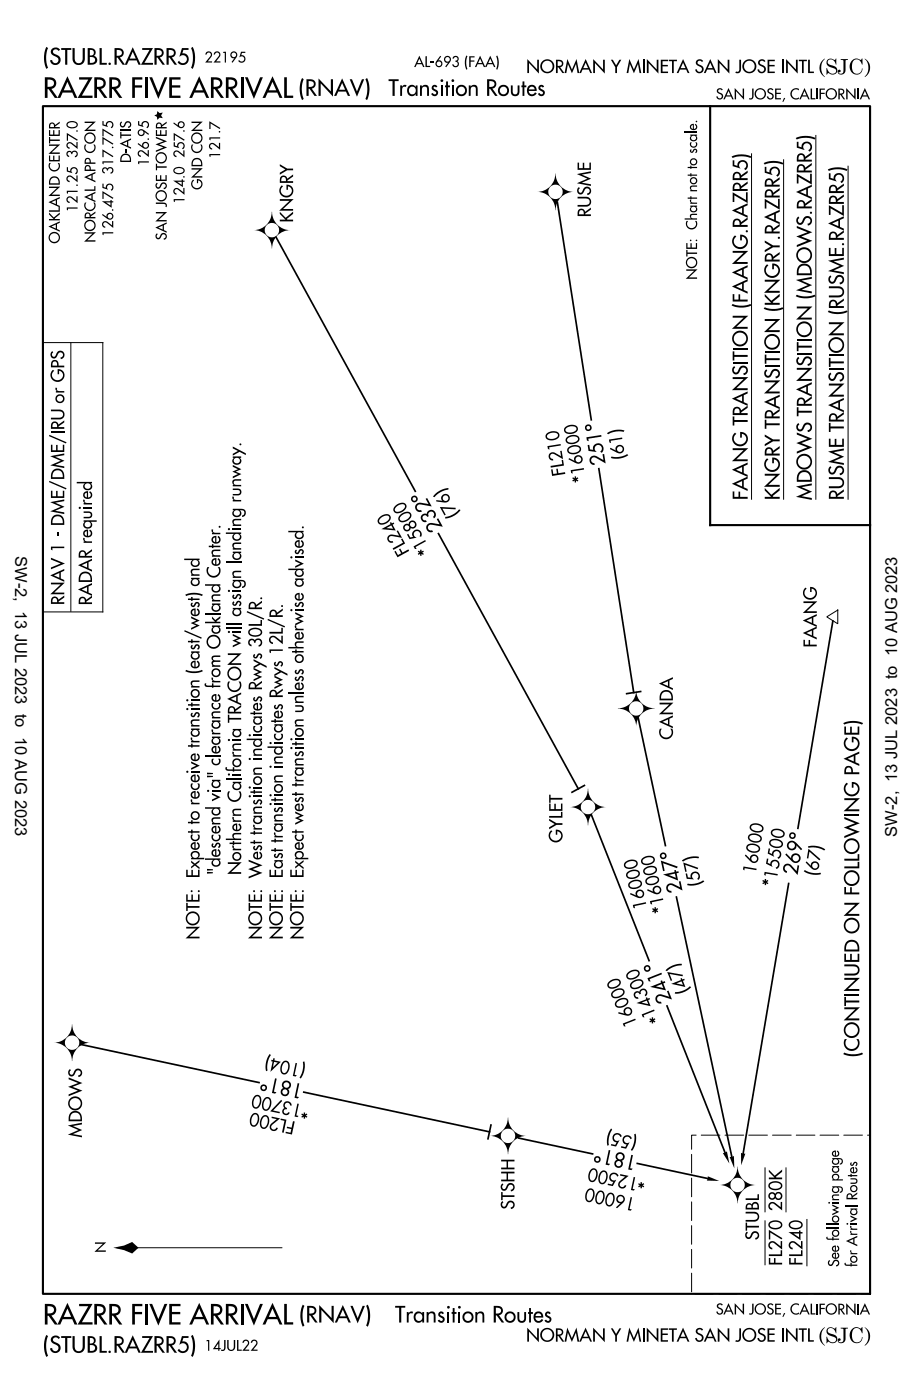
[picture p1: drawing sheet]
<svg xmlns="http://www.w3.org/2000/svg" width="137mm" height="210mm" viewBox="0 0 137 210" stroke-linecap="round" stroke-linejoin="round" font-family="sans-serif">
<g fill="#000">
<path d="M105.9 176.1l1.8 .7-1.9-.1 .1-.3zM108.2 172.6l.6-.3 .4 1.9zM109.2 173.2h.3l.3-.2 .1 1.9zM110.9 172.6l.3 .1h.4l-.7 1.7z"/>
<path d="M6.9 7l.3 .2a3.9 3.9 0 0 0 0 2.9l-.3 .2a3.9 3.9 0 0 1 0-3.3z" fill-rule="evenodd"/>
<path d="M10.1 11.4l-1.5 3.3h.4l.4-.8h1.4l.4 .8h.4zM10.1 12.3l.5 1.2h-1.1z" fill-rule="evenodd"/>
<path d="M12.7 18.2h1.7l-1.3 1.2h1.2v.2h-1.7l1.2-1.2h-1.1z" fill-rule="evenodd"/>
<path d="M19.9 7.1l-1.2 2.6h.3l.3-.7h1.1l.3 .7h.4zM19.9 7.8l.4 1h-.9z" fill-rule="evenodd"/>
<path d="M23.6 16.6l.3 .3 .5-.1-.3 .5 .3 .4-.5-.1-.3 .3-.1-.4-.4-.2 .4-.2z" fill-rule="evenodd"/>
<path d="M28.6 7.2l.2-.2a3.9 3.9 0 0 1 0 3.3l-.2-.2a3.9 3.9 0 0 0 0-2.9z" fill-rule="evenodd"/>
<path d="M28.7 18.2h1.6l-1.2 1.2h1.2v.2h-1.7l1.2-1.2h-1.1z" fill-rule="evenodd"/>
<path d="M29.8 11.4l-1.5 3.3h.4l.4-.8h1.4l.4 .8h.4zM29.8 12.3l.6 1.2h-1.1z" fill-rule="evenodd"/>
<path d="M40.8 11.4l-1.5 3.3h.4l.4-.8h1.4l.4 .8h.4zM40.8 12.3l.5 1.2h-1.1z" fill-rule="evenodd"/>
<path d="M54.7 11.9l.2-.2a3.9 3.9 0 0 1 0 3.3l-.2-.2a3.9 3.9 0 0 0 0-2.9z" fill-rule="evenodd"/>
<path d="M62.8 8.3l-.8 1.7h.2l.2-.4h.7l.2 .4h.2zM62.8 8.8l.3 .6h-.6z" fill-rule="evenodd"/>
<path d="M69.8 8.3l.2 .1a2.58 2.58 0 0 0 0 1.9l-.2 .1a2.57 2.57 0 0 1 0-2.1z" fill-rule="evenodd"/>
<path d="M71.9 8.3l-.8 1.7h.2l.2-.4h.7l.2 .4h.2zM71.9 8.8l.2 .6h-.5z" fill-rule="evenodd"/>
<path d="M73.4 8.3l-.8 1.7h.2l.2-.4h.8l.1 .4h.3zM73.4 8.8l.3 .6h-.6z" fill-rule="evenodd"/>
<path d="M74.3 8.4l.1-.1a2.57 2.57 0 0 1 0 2.1l-.1-.1a2.58 2.58 0 0 0 0-1.9z" fill-rule="evenodd"/>
<path d="M78.9 8.8l1.5 1.6v-1.5h.3v2.1l-1.5-1.6v1.5h-.3z" fill-rule="evenodd"/>
<path d="M84.9 8.8l.7 1.6 .7-1.6 .4 2.1h-.3l-.2-1.3-.6 1.4-.6-1.4-.2 1.3h-.3z" fill-rule="evenodd"/>
<path d="M87.7 8.8l-1 2.1h.3l.2-.5h.9l.2 .5h.3zM87.7 9.4l.3 .8h-.7z" fill-rule="evenodd"/>
<path d="M88.8 8.8l1.5 1.6v-1.5h.2v2.1l-1.5-1.6v1.5h-.2z" fill-rule="evenodd"/>
<path d="M94.2 8.8l.7 1.6 .7-1.6 .4 2.1h-.3l-.2-1.3-.6 1.4-.6-1.4-.3 1.3h-.2z" fill-rule="evenodd"/>
<path d="M96.8 8.8l1.5 1.6v-1.5h.3v2.1l-1.5-1.6v1.5h-.3z" fill-rule="evenodd"/>
<path d="M102.5 19.7h1.8v.2h-1.8z" fill-rule="evenodd"/>
<path d="M102.2 8.8l-.9 2.1h.2l.3-.5h.9l.2 .5h.3zM102.2 9.4l.4 .8h-.7z" fill-rule="evenodd"/>
<path d="M106.3 8.8l-1 2.1h.3l.2-.5h1l.2 .5h.3zM106.3 9.4l.4 .8h-.8z" fill-rule="evenodd"/>
<path d="M107.4 8.8l1.5 1.6v-1.5h.3v2.1l-1.5-1.6v1.5h-.3z" fill-rule="evenodd"/>
<path d="M109 13.2l-.7 1.7h.2l.2-.4h.7l.2 .4h.2zM109 13.6l.3 .7h-.5z" fill-rule="evenodd"/>
<path d="M110 13.2l1.2 1.2v-1.1h.2v1.6l-1.2-1.2v1.2h-.2z" fill-rule="evenodd"/>
<path d="M117.7 8.8l1.4 1.6v-1.5h.3v2.1l-1.5-1.6v1.5h-.2z" fill-rule="evenodd"/>
<path d="M120.4 13.2l-.8 1.7h.3l.1-.4h.8l.2 .4h.2zM120.4 13.6l.3 .7h-.6z" fill-rule="evenodd"/>
<path d="M126.7 13.2l1.2 1.2v-1.1h.2v1.6l-1.2-1.2v1.2h-.2z" fill-rule="evenodd"/>
<path d="M129.4 13.2l-.7 1.7h.2l.2-.4h.7l.2 .4h.2zM129.4 13.6l.3 .7h-.5z" fill-rule="evenodd"/>
<path d="M7.2 33.9l1.7 .8v-.2l-.4-.2v-.8l.4-.2v-.2zM7.7 33.9l.7-.3v.6z" fill-rule="evenodd"/>
<path d="M7.2 30.3l1.7 .7v-.2l-.4-.2v-.7l.4-.2v-.2zM7.7 30.3l.7-.3v.6z" fill-rule="evenodd"/>
<path d="M7.3 27.9h1.7l-1.3 1.2h1.2v.2h-1.6l1.2-1.2h-1.2z" fill-rule="evenodd"/>
<path d="M7.3 21.6h1.7l-1.3 1.2h1.2v.2h-1.6l1.2-1.2h-1.2z" fill-rule="evenodd"/>
<path d="M12.6 29.5l1.7 .8v-.3l-.4-.1v-.8l.4-.2v-.2zM13 29.5l.7-.3v.6z" fill-rule="evenodd"/>
<path d="M12.6 26.5l1.7 .8v-.2l-.4-.2v-.8l.4-.1v-.3zM13 26.5l.7-.3v.6z" fill-rule="evenodd"/>
<path d="M12.7 34.8h1.7l-1.3 1.2h1.2v.2h-1.7l1.2-1.2h-1.1z" fill-rule="evenodd"/>
<path d="M15.2 30.1l1.5 1v-.8h.3v-.2h-.3v-.2h-.2v.2zM15.9 30.3h.6v.5z" fill-rule="evenodd"/>
<path d="M17.9 21.5l1.7 .8v-.2l-.4-.2v-.8l.4-.2v-.2zM18.4 21.5l.6-.3v.6z" fill-rule="evenodd"/>
<path d="M23.2 34.1l1.7 .7v-.2l-.4-.2v-.7l.4-.2v-.2zM23.7 34.1l.6-.3v.6z" fill-rule="evenodd"/>
<path d="M23.3 31.7h1.7l-1.3 1.2h1.2v.2h-1.6l1.2-1.2h-1.2z" fill-rule="evenodd"/>
<path d="M25.9 27l1.5 1v-.8h.2v-.2h-.2v-.2h-.2v.2zM26.5 27.2h.7v.5z" fill-rule="evenodd"/>
<path d="M28.7 25.2h1.6l-1.2 1.2h1.2v.2h-1.7l1.2-1.2h-1.1z" fill-rule="evenodd"/>
<path d="M38 34.4a2.89 2.89 0 0 0 1.9-.8 1.11 1.11 0 0 0 0 1.6 1.11 1.11 0 0 0 1.6 0l.1 .1a2.93 2.93 0 0 0-.9 1.9 2.73 2.73 0 0 0-2.7-2.8z" fill-rule="evenodd"/>
<path d="M40.7 31.7a2.71 2.71 0 0 0 2.7 2.7 3.4 3.4 0 0 0-1.9 .8 1.12 1.12 0 0 0-.1-1.5 1.12 1.12 0 0 0-1.5-.1 2.71 2.71 0 0 0 .8-1.9z" fill-rule="evenodd"/>
<path d="M41.9 29.8h2.1l-1.6 1.5h1.5v.2h-2.1l1.5-1.4h-1.4z" fill-rule="evenodd"/>
<path d="M80.4 28.7a2.87 2.87 0 0 0 2-.8 1.11 1.11 0 0 0 0 1.6 1.11 1.11 0 0 0 1.5 0h.1a2.94 2.94 0 0 0-.9 2 2.74 2.74 0 0 0-2.7-2.8z" fill-rule="evenodd"/>
<path d="M83.1 26h.1a2.7 2.7 0 0 0 2.7 2.7 3.5 3.5 0 0 0-2 .8 1.08 1.08 0 0 0 0-1.5 1.08 1.08 0 0 0-1.5-.1h-.1a2.74 2.74 0 0 0 .8-1.9z" fill-rule="evenodd"/>
<path d="M86.3 26.1l2.1-.5v.3l-1.3 .2 1.4 .6-1.4 .6 1.3 .3v.2l-2.1-.4 1.6-.7z" fill-rule="evenodd"/>
<path d="M102.5 32.7h.9l-.1-.4 .1-.2 .9-.1v.2h-.6a.27 .27 0 0 0-.3 .3 .27 .27 0 0 0 .4 .2h.5v.2h-1.8z" fill-rule="evenodd"/>
<path d="M102.8 33.1h.2a.66 .66 0 0 0 .1 .9 .66 .66 0 0 0 .9 0 .66 .66 0 0 0 0-.9h.3a.86 .86 0 0 1-.8 1.3 .86 .86 0 0 1-.7-1.3z" fill-rule="evenodd"/>
<path d="M109.5 23.4a3.5 3.5 0 0 1 3 0l-.2 .3a3.5 3.5 0 0 0-2.6 0z" fill-rule="evenodd"/>
<path d="M109.5 31.5l2.4 1.1v-.3l-.6-.3v-1l.6-.3v-.3zM110.2 31.5l.9-.4v.8z" fill-rule="evenodd"/>
<path d="M109.7 37.6h2.3l-1.8 1.6h1.7v.3h-2.3l1.7-1.7h-1.6z" fill-rule="evenodd"/>
<path d="M114.3 24.4a3.5 3.5 0 0 1 3 0l-.2 .2a3.5 3.5 0 0 0-2.6 0z" fill-rule="evenodd"/>
<path d="M114.3 32.5l2.4 1.1v-.3l-.6-.3v-1l.6-.3v-.3zM115 32.5l.9-.4v.8z" fill-rule="evenodd"/>
<path d="M119.1 20.7a3.5 3.5 0 0 1 3 0l-.2 .2a3.5 3.5 0 0 0-2.6 0z" fill-rule="evenodd"/>
<path d="M119.1 28.7l2.4 1.1v-.3l-.6-.2v-1.1l.6-.2v-.3zM119.8 28.7l.9-.4v.8z" fill-rule="evenodd"/>
<path d="M123.9 25.4a3.5 3.5 0 0 1 3 0l-.2 .2a3.5 3.5 0 0 0-2.6 0z" fill-rule="evenodd"/>
<path d="M123.9 33.4l2.4 1.1v-.3l-.6-.2v-1.1l.6-.2v-.3zM124.6 33.4l.9-.4v.8z" fill-rule="evenodd"/>
<path d="M123.9 39l2.4-.4v.3l-1.5 .2 1.5 .7-1.5 .7 1.5 .2v.3l-2.4-.4 1.8-.8z" fill-rule="evenodd"/>
<path d="M102.7 40.3h1.7l-1.3 1.2h1.2v.2h-1.7l1.3-1.2h-1.2z" fill-rule="evenodd"/>
<path d="M109.7 45.5a3.6 3.6 0 0 0 2.6 0l.2 .2a3.5 3.5 0 0 1-3 0z" fill-rule="evenodd"/>
<path d="M109.5 59.7l2.4 1.1v-.4l-.6-.2v-1l.6-.3v-.3zM110.2 59.7l.9-.4v.8z" fill-rule="evenodd"/>
<path d="M109.5 42.9l2.4 1.1v-.3l-.6-.3v-1l.6-.3v-.3zM110.2 42.9l.9-.4v.8z" fill-rule="evenodd"/>
<path d="M109.5 40.8l2.4 1.1v-.3l-.6-.3v-1l.6-.3v-.3zM110.2 40.8l.9-.4v.8z" fill-rule="evenodd"/>
<path d="M109.7 56.4h2.3l-1.8 1.7h1.7v.3h-2.3l1.7-1.7h-1.6z" fill-rule="evenodd"/>
<path d="M109.7 47.3h2.3l-1.8 1.6h1.7v.3h-2.3l1.7-1.6h-1.6z" fill-rule="evenodd"/>
<path d="M114.5 46a3.6 3.6 0 0 0 2.6 0l.2 .2a3.5 3.5 0 0 1-3 0z" fill-rule="evenodd"/>
<path d="M114.3 60.2l2.4 1v-.3l-.6-.2v-1.1l.6-.2v-.3zM115 60.2l.9-.4v.8z" fill-rule="evenodd"/>
<path d="M114.5 56.9h2.3l-1.8 1.7h1.7v.3h-2.3l1.7-1.7h-1.6z" fill-rule="evenodd"/>
<path d="M114.5 47.8h2.3l-1.8 1.6h1.7v.3h-2.3l1.7-1.7h-1.6z" fill-rule="evenodd"/>
<path d="M114.5 41.9h2.3l-1.8 1.6h1.7v.3h-2.3l1.7-1.6h-1.6z" fill-rule="evenodd"/>
<path d="M119.3 44.1a3.5 3.5 0 0 0 2.6 0l.2 .2a3.6 3.6 0 0 1-3 0z" fill-rule="evenodd"/>
<path d="M119.1 58.3l2.4 1.1v-.3l-.6-.3v-1l.6-.3v-.3zM119.8 58.3l.9-.4v.8z" fill-rule="evenodd"/>
<path d="M119.1 41.9l2.4-.5v.3l-1.5 .3 1.5 .7-1.5 .7 1.5 .2v.3l-2.4-.4 1.8-.8z" fill-rule="evenodd"/>
<path d="M124.1 46.5a3.5 3.5 0 0 0 2.6 0l.2 .2a3.5 3.5 0 0 1-3 0z" fill-rule="evenodd"/>
<path d="M124.1 57.4h2.3l-1.8 1.7h1.7v.3h-2.3l1.7-1.7h-1.6z" fill-rule="evenodd"/>
<path d="M124.1 48.2h2.3l-1.8 1.7h1.7v.3h-2.3l1.7-1.7h-1.6z" fill-rule="evenodd"/>
<path d="M7.4 72l2.6 1.1-.1 .2-2.6-1.1z" fill-rule="evenodd"/>
<path d="M7.4 65.1l2.6 1.1-.1 .2-2.6-1.1z" fill-rule="evenodd"/>
<path d="M7.5 75.2l2.1-.4v.2l-1.3 .2 1.4 .7-1.4 .6 1.3 .2v.2l-2.1-.4 1.6-.6z" fill-rule="evenodd"/>
<path d="M7.5 68.3l2.1-.4v.2l-1.3 .3 1.4 .6-1.4 .6 1.3 .2v.3l-2.1-.4 1.6-.7z" fill-rule="evenodd"/>
<path d="M11.5 72.1v.3h1.2a.6 .6 0 0 0-.1 .8 .6 .6 0 0 0 .8 .2 .55 .55 0 0 0 .4-.5 .55 .55 0 0 0-.2-.5h.2v-.3zM12.7 72.7a.45 .45 0 0 1 .9 0 .45 .45 0 0 1-.9 0z" fill-rule="evenodd"/>
<path d="M33.8 79.7v.2h1.2a.6 .6 0 0 0-.1 .8 .6 .6 0 0 0 .8 .2 .55 .55 0 0 0 .4-.4 .55 .55 0 0 0-.2-.6h.2v-.2zM35 80.3a.45 .45 0 0 1 .9 0 .45 .45 0 0 1-.9 0z" fill-rule="evenodd"/>
<path d="M43.2 79.5v.2h1.2a.6 .6 0 0 0-.2 .8 .6 .6 0 0 0 .8 .2 .55 .55 0 0 0 .5-.5 .55 .55 0 0 0-.3-.5h.2v-.2zM44.4 80.1a.45 .45 0 0 1 .9 0 .45 .45 0 0 1-.9 0z" fill-rule="evenodd"/>
<path d="M109.5 72.4l2.4 1.1v-.3l-.6-.3v-1l.6-.3v-.3zM110.2 72.4l.9-.4v.8z" fill-rule="evenodd"/>
<path d="M109.5 70.3l2.4 1.1v-.3l-.6-.3v-1l.6-.3v-.3zM110.2 70.3l.9-.4v.8z" fill-rule="evenodd"/>
<path d="M109.7 67.1h2.3l-1.8 1.6h1.7v.3h-2.3l1.7-1.6h-1.6z" fill-rule="evenodd"/>
<path d="M114.5 70.9h2.3l-1.8 1.7h1.7v.3h-2.3l1.7-1.7h-1.6z" fill-rule="evenodd"/>
<path d="M119.1 72.8l2.4-.4v.2l-1.5 .3 1.5 .7-1.5 .7 1.5 .2v.3l-2.4-.4 1.8-.8z" fill-rule="evenodd"/>
<path d="M123.9 60.6l2.4 1.1v-.3l-.6-.2v-1.1l.6-.2v-.3zM124.6 60.6l.9-.4v.8z" fill-rule="evenodd"/>
<path d="M123.9 67.6l2.4-.5v.3l-1.5 .3 1.5 .7-1.5 .6 1.5 .3v.3l-2.4-.5 1.8-.7z" fill-rule="evenodd"/>
<path d="M7.5 86.1l2.1 1v-.3l-.5-.2v-.9l.5-.3v-.2zM8.1 86.1l.8-.3v.7z" fill-rule="evenodd"/>
<path d="M7.6 87.2h2.1l-1.6 1.5h1.5v.2h-2.1l1.6-1.4h-1.5z" fill-rule="evenodd"/>
<path d="M27.6 94.3l2.6 1.1-.1 .2-2.5-1.1z" fill-rule="evenodd"/>
<path d="M27.7 89a3.1 3.1 0 0 1 2.7 0l-.2 .2a3.1 3.1 0 0 0-2.3 0z" fill-rule="evenodd"/>
<path d="M27.6 83.6v.2h1.2a.6 .6 0 0 0-.2 .9 .6 .6 0 0 0 .9 .1 .55 .55 0 0 0 .4-.4 .55 .55 0 0 0-.2-.6h.2v-.2zM28.8 84.2a.45 .45 0 0 1 .9 0 .45 .45 0 0 1-.9 0z" fill-rule="evenodd"/>
<path d="M30.7 93.1h1.5l-.5-.5v-.3l.5 .5 .8-.6v.3l-.6 .5 .6 .1v.2h-2.3z" fill-rule="evenodd"/>
<path d="M30.7 87.5v.2h1.2a.6 .6 0 0 0-.1 .8 .6 .6 0 0 0 .8 .2 .55 .55 0 0 0 .4-.5 .55 .55 0 0 0-.2-.5h.2v-.2zM31.9 88.1a.45 .45 0 0 1 .9 0 .45 .45 0 0 1-.9 0z" fill-rule="evenodd"/>
<path d="M37 91.5l2.5 1.1v.2l-2.6-1.1z" fill-rule="evenodd"/>
<path d="M40.1 92.6l2.6 1.1-.1 .2-2.6-1.1z" fill-rule="evenodd"/>
<path d="M43.2 96.8h1.1a.46 .46 0 0 1-.2-.5 .46 .46 0 0 1 .6-.3h.7v.2h-.7a.34 .34 0 0 0-.4 .4 .34 .34 0 0 0 .5 .2h.6v.3h-2.2z" fill-rule="evenodd"/>
<path d="M43.2 85.1v.2h1.2a.6 .6 0 0 0-.2 .9 .6 .6 0 0 0 .8 .1 .55 .55 0 0 0 .5-.4 .55 .55 0 0 0-.3-.6h.2v-.2zM44.4 85.7a.45 .45 0 0 1 .9 0 .45 .45 0 0 1-.9 0z" fill-rule="evenodd"/>
<path d="M120.3 95.8h.2v.7h.5v-.7h.3v.7h.9v.2h-1.9z" fill-rule="evenodd"/>
<path d="M120.5 88h.1l.1 .1a.78 .78 0 0 0-.1 1.1 .78 .78 0 0 0 1.1 .2 .78 .78 0 0 0 .2-1.1l-.4-.2v.5h-.2v-.7a.99 .99 0 0 1 .8 1.4 .99 .99 0 0 1-1.7 .1l-.2-.7 .1-.4z" fill-rule="evenodd"/>
<path d="M120.2 94.7l2 1v-.3l-.5-.2v-.9l.5-.2v-.3zM120.7 94.7l.8-.3v.7z" fill-rule="evenodd"/>
<path d="M120.2 92.9l2 .9v-.2l-.5-.3v-.9l.5-.2v-.3zM120.7 92.9l.8-.4v.7z" fill-rule="evenodd"/>
<path d="M120.3 90h2l-1.6 1.5h1.5v.2h-2l1.5-1.4h-1.4z" fill-rule="evenodd"/>
<path d="M27.9 100.3a3.1 3.1 0 0 0 2.3 0l.2 .2a3.2 3.2 0 0 1-2.7 0z" fill-rule="evenodd"/>
<path d="M30.7 102.3h.2a.22 .22 0 0 0 0 .3 .22 .22 0 0 0 .3 0h.5v-.3h.2v.3h1.1v.2h-1.1v.1h-.2v-.1h-.6a.36 .36 0 0 1-.4-.1 .36 .36 0 0 1 0-.4z" fill-rule="evenodd"/>
<path d="M33.8 114.8h.2v.2l.2 .2h.6v-.4h.3v.4h1v.2h-1v.1h-.3v-.1h-.6a.36 .36 0 0 1-.4-.1 .36 .36 0 0 1 0-.5z" fill-rule="evenodd"/>
<path d="M36.9 110.6v.2h1.2a.6 .6 0 0 0-.1 .8 .6 .6 0 0 0 .8 .2 .55 .55 0 0 0 .4-.5 .55 .55 0 0 0-.2-.5h.2v-.2zM38.1 111.2a.45 .45 0 0 1 .9 0 .45 .45 0 0 1-.9 0z" fill-rule="evenodd"/>
<path d="M40 111.7v.2h1.3a.6 .6 0 0 0-.2 .9 .6 .6 0 0 0 .8 .1 .55 .55 0 0 0 .5-.4 .55 .55 0 0 0-.3-.6h.2v-.2zM41.3 112.3a.44 .44 0 0 1 .8 0 .44 .44 0 0 1-.8 0z" fill-rule="evenodd"/>
<path d="M92.5 106a2.73 2.73 0 0 0 2.7-2.7 2.89 2.89 0 0 0 .8 2 1.13 1.13 0 0 0-1.8 .5v.5l.2 .6a2.93 2.93 0 0 0-1.9-.9z" fill-rule="evenodd"/>
<path d="M96 105.2a3.2 3.2 0 0 0 2 .9 2.7 2.7 0 0 0-2.8 2.7 3.4 3.4 0 0 0-.7-2 1.11 1.11 0 0 0 1.5 0 1.11 1.11 0 0 0 0-1.6z" fill-rule="evenodd"/>
<path d="M98.6 108l2.1 1v-.3l-.5-.2v-.9l.5-.2v-.3zM99.2 108l.8-.3v.7z" fill-rule="evenodd"/>
<path d="M98.6 102.3l2.1 1v-.3l-.5-.2v-.9l.5-.3v-.2zM99.2 102.3l.8-.3v.7z" fill-rule="evenodd"/>
<path d="M98.7 105.2h2.1l-1.6 1.5h1.5v.2h-2.1l1.6-1.5h-1.5z" fill-rule="evenodd"/>
<path d="M126.2 108.2a3.5 3.5 0 0 1 3 0l-.2 .3a3.5 3.5 0 0 0-2.6 0z" fill-rule="evenodd"/>
<path d="M126.3 113.6l2.3 1v-.3l-.6-.2v-1l.6-.3v-.3zM126.9 113.6l.9-.4v.8z" fill-rule="evenodd"/>
<path d="M30.7 128.5v.2h1.2a.6 .6 0 0 0-.1 .8 .6 .6 0 0 0 .8 .2 .55 .55 0 0 0 .4-.4 .55 .55 0 0 0-.2-.6h.2v-.2zM31.9 129.1a.45 .45 0 0 1 .9 0 .45 .45 0 0 1-.9 0z" fill-rule="evenodd"/>
<path d="M30.7 120.8v.2h1.2a.6 .6 0 0 0-.1 .9 .6 .6 0 0 0 .8 .1 .55 .55 0 0 0 .4-.4 .55 .55 0 0 0-.2-.6h.2v-.2zM31.9 121.4a.45 .45 0 0 1 .9 0 .45 .45 0 0 1-.9 0z" fill-rule="evenodd"/>
<path d="M33.8 125.5h1.2a.46 .46 0 0 1-.2-.6 .46 .46 0 0 1 .5-.2h.8v.2h-.7a.34 .34 0 0 0-.4 .4 .34 .34 0 0 0 .5 .2h.6v.2h-2.3z" fill-rule="evenodd"/>
<path d="M85.3 120.8a2.87 2.87 0 0 0 1.9-.8 1.11 1.11 0 0 0 0 1.5 1.11 1.11 0 0 0 1.4 .2l.3-.1a2.93 2.93 0 0 0-.9 1.9 2.73 2.73 0 0 0-2.7-2.7z" fill-rule="evenodd"/>
<path d="M88 118.1a2.7 2.7 0 0 0 2.8 2.7 3.4 3.4 0 0 0-2 .8 1.12 1.12 0 0 0-.1-1.6 1.12 1.12 0 0 0-1.5 0 2.71 2.71 0 0 0 .8-1.9z" fill-rule="evenodd"/>
<path d="M120.3 130.4l.2-.2a3.1 3.1 0 0 0 2.3 .4l.1 .2a3.2 3.2 0 0 1-2.6-.4z" fill-rule="evenodd"/>
<path d="M126.4 135.1h2.3l-1.8 1.7h1.7v.3h-2.3l1.7-1.7h-1.6z" fill-rule="evenodd"/>
<path d="M126.4 119.5h2.3l-1.8 1.6h1.7v.3h-2.3l1.7-1.6h-1.6z" fill-rule="evenodd"/>
<path d="M8 156.1a2.91 2.91 0 0 0 2-.8 1.1 1.1 0 0 0-.1 1.4 1.1 1.1 0 0 0 1.5 .3l.2-.1a2.93 2.93 0 0 0-.8 1.9 2.73 2.73 0 0 0-2.8-2.7z" fill-rule="evenodd"/>
<path d="M10.8 153.3a2.96 2.96 0 0 0 1.7 2.6l1 .2a3.4 3.4 0 0 0-2 .7 1.11 1.11 0 0 0 0-1.5 1.11 1.11 0 0 0-1.5 0 2.71 2.71 0 0 0 .8-2z" fill-rule="evenodd"/>
<path d="M126.4 157.5a3.5 3.5 0 0 0 2.6 0l.2 .3a3.5 3.5 0 0 1-3 0z" fill-rule="evenodd"/>
<path d="M126.4 150.8h2.3l-1.8 1.6h1.7v.3h-2.3l1.7-1.6h-1.6z" fill-rule="evenodd"/>
<path d="M126.4 146.4h2.3l-1.8 1.6h1.7v.3h-2.3l1.7-1.6h-1.6z" fill-rule="evenodd"/>
<path d="M10.2 168.5l2.1-.5v.3l-1.4 .2 1.4 .6-1.4 .6 1.4 .3v.2l-2.1-.4 1.5-.7z" fill-rule="evenodd"/>
<path d="M40.4 157.8l.1 .1a3.1 3.1 0 0 0-.5 2.3l-.2 .1a3.1 3.1 0 0 1 .6-2.5z" fill-rule="evenodd"/>
<path d="M44.2 159.1h.3l-.4 1.8h.3l-.2 .2-.4-.1z" fill-rule="evenodd"/>
<path d="M45.3 159l.2-.1a3.2 3.2 0 0 1-.5 2.5l-.2-.1a3.1 3.1 0 0 0 .5-2.3z" fill-rule="evenodd"/>
<path d="M73.3 170a2.87 2.87 0 0 0 2-.8 1.11 1.11 0 0 0-.1 1.5 1.11 1.11 0 0 0 1.4 .2l.3-.1a2.93 2.93 0 0 0-.9 2 2.73 2.73 0 0 0-2.7-2.8z" fill-rule="evenodd"/>
<path d="M76 167.3h.1a2.7 2.7 0 0 0 2.7 2.7 3.4 3.4 0 0 0-2 .8 1.11 1.11 0 0 0 0-1.6 1.11 1.11 0 0 0-1.6 0 2.71 2.71 0 0 0 .8-1.9z" fill-rule="evenodd"/>
<path d="M91.5 168.9l.1 .2a3.2 3.2 0 0 0-.5 2.3l-.2 .1a3.1 3.1 0 0 1 .6-2.6z" fill-rule="evenodd"/>
<path d="M94.9 169.8l.2-.1a3.2 3.2 0 0 1-.5 2.6l-.2-.2a3.1 3.1 0 0 0 .5-2.3z" fill-rule="evenodd"/>
<path d="M110.4 174.6a2.97 2.97 0 0 0 1.9 2.6l.8 .2a3.4 3.4 0 0 0-1.9 .7 1.11 1.11 0 0 0-.1-1.5 1.11 1.11 0 0 0-1.5 0 2.71 2.71 0 0 0 .8-2z" fill-rule="evenodd"/>
<path d="M6.9 199.8l.3 .2a3.9 3.9 0 0 0 0 2.9l-.3 .2a3.9 3.9 0 0 1 0-3.3z" fill-rule="evenodd"/>
<path d="M10.1 195l-1.5 3.3h.4l.4-.8h1.4l.4 .8h.4zM10.1 195.9l.5 1.2h-1.1z" fill-rule="evenodd"/>
<path d="M14.2 186h1.7l-1.3 1.2h1.2v.2h-1.7l1.3-1.2h-1.2z" fill-rule="evenodd"/>
<path d="M17 186.8l1.6-.4 1.2-.5 .9 .9-.9 .8-1.2-.5z" fill-rule="evenodd"/>
<path d="M28.6 200l.2-.2a3.9 3.9 0 0 1 0 3.3l-.2-.2a3.9 3.9 0 0 0 0-2.9z" fill-rule="evenodd"/>
<path d="M29.8 195l-1.5 3.3h.4l.4-.8h1.4l.4 .8h.4zM29.8 195.9l.6 1.2h-1.1z" fill-rule="evenodd"/>
<path d="M40.8 195l-1.5 3.3h.4l.4-.8h1.4l.4 .8h.4zM40.8 195.9l.5 1.2h-1.1z" fill-rule="evenodd"/>
<path d="M46 195.5v2.5h.3v-1.1h.1l.8 1.1h.3l-.7-1.1a.73 .73 0 0 0 .5-1 .73 .73 0 0 0-.9-.4zM46.3 195.7a.54 .54 0 0 1 .6 .1 .54 .54 0 0 1 .1 .6l-.2 .2h-.5z" fill-rule="evenodd"/>
<path d="M47.8 195.3l1.8 2v-1.8h.3v2.6l-1.8-2v1.9h-.3z" fill-rule="evenodd"/>
<path d="M51.3 195.3l-1.2 2.7h.3l.3-.7h1.2l.3 .7h.3zM51.3 196l.5 1h-.9z" fill-rule="evenodd"/>
<path d="M52.4 195.5h.4l.7 1.8 .8-1.8h.3l-1.1 2.6z" fill-rule="evenodd"/>
<path d="M54.8 195.5l.2-.2a3.9 3.9 0 0 1 0 3.3l-.2-.2a3.9 3.9 0 0 0 0-2.9z" fill-rule="evenodd"/>
<path d="M109 195l-.7 1.8h.2l.2-.5h.7l.2 .5h.2zM109 195.5l.3 .7h-.5z" fill-rule="evenodd"/>
<path d="M110 195.1l1.2 1.2v-1.2h.2v1.7l-1.2-1.3v1.3h-.2z" fill-rule="evenodd"/>
<path d="M107.7 177.4a2.91 2.91 0 0 0 1.9-.8 1.1 1.1 0 0 0-.1 1.4 1.1 1.1 0 0 0 1.5 .3l.2-.1a2.93 2.93 0 0 0-.8 1.9 2.73 2.73 0 0 0-2.7-2.7z" fill-rule="evenodd"/>
<path d="M118 184.4l1.8 1.2v-1h.3v-.2h-.3v-.2h-.2v.2zM118.8 184.6h.8v.6z" fill-rule="evenodd"/>
<path d="M120.4 195l-.8 1.8h.3l.1-.5h.8l.2 .5h.2zM120.4 195.5l.3 .7h-.6z" fill-rule="evenodd"/>
<path d="M123.7 185.1h.2v.2l.1 .1h.6v-.3h.1v.3h.9v.2h-.9v.1l-.6-.1a.29 .29 0 0 1-.4-.1 .29 .29 0 0 1 0-.4z" fill-rule="evenodd"/>
<path d="M123.7 183.7h1.9v.1h-1.9z" fill-rule="evenodd"/>
<path d="M123.7 183.2h1.9v.2h-1.9z" fill-rule="evenodd"/>
<path d="M126.4 189.1l.2-.1a.18 .18 0 0 0 0 .3 .18 .18 0 0 0 .3 0h.4v-.3h.2v.3h.8v.2h-.8v.1l-.7-.1a.31 .31 0 0 1-.3-.1 .31 .31 0 0 1-.1-.3z" fill-rule="evenodd"/>
<path d="M126.5 180.4h1.8v.2h-1.8z" fill-rule="evenodd"/>
<path d="M126.7 195.1l1.2 1.2v-1.2h.2v1.7l-1.2-1.3v1.3h-.2z" fill-rule="evenodd"/>
<path d="M129.4 195l-.7 1.8h.2l.2-.5h.7l.2 .5h.2zM129.4 195.5l.3 .7h-.5z" fill-rule="evenodd"/>
<path d="M19.9 199.9l-1.2 2.6h.3l.3-.7h1.1l.3 .7h.4zM19.9 200.5l.4 1.1h-.9z" fill-rule="evenodd"/>
<path d="M32.8 200.5l-.9 1.4h.8v.3h.1v-.3h.2v-.1h-.2zM32.7 201.1v.7h-.5z" fill-rule="evenodd"/>
<path d="M78.9 198.7l1.5 1.6v-1.5h.2v2.1l-1.4-1.6v1.5h-.3z" fill-rule="evenodd"/>
<path d="M84.9 198.7l.7 1.6 .7-1.6 .4 2.1h-.3l-.2-1.3-.6 1.4-.6-1.4-.2 1.3h-.3z" fill-rule="evenodd"/>
<path d="M87.6 198.7l-.9 2.1h.3l.2-.5h.9l.2 .5h.3zM87.6 199.3l.4 .8h-.7z" fill-rule="evenodd"/>
<path d="M88.8 198.7l1.5 1.6v-1.5h.2v2.1l-1.5-1.6v1.5h-.2z" fill-rule="evenodd"/>
<path d="M94.2 198.7l.7 1.6 .7-1.6 .4 2.1h-.3l-.2-1.3-.6 1.4-.6-1.4-.3 1.3h-.2z" fill-rule="evenodd"/>
<path d="M96.8 198.7l1.5 1.6v-1.5h.2v2.1l-1.4-1.6v1.5h-.3z" fill-rule="evenodd"/>
<path d="M102.2 198.7l-.9 2.1h.2l.3-.5h.9l.2 .5h.3zM102.2 199.3l.4 .8h-.7z" fill-rule="evenodd"/>
<path d="M106.3 198.7l-1 2.1h.3l.2-.5h1l.2 .5h.3zM106.3 199.3l.4 .8h-.8z" fill-rule="evenodd"/>
<path d="M107.4 198.7l1.5 1.6v-1.5h.3v2.1l-1.5-1.6v1.5h-.3z" fill-rule="evenodd"/>
<path d="M117.6 198.7l1.5 1.6v-1.5h.3v2.1l-1.5-1.6v1.5h-.3z" fill-rule="evenodd"/>
</g>
<path d="M130.2 193.7v-23.8h-26.7v23.8h26.7" fill="none" stroke="#000" stroke-width=".15" stroke-dasharray="2.8 .8"/>
<path d="M30.7 91.9h2.3M33.8 94h2.3M33.8 93.4h2.3M33.8 84.2h2.3M30.7 113.2h2.3M33.8 116.6h2.3M43.2 103.7h2.2" fill="none" stroke="#000" stroke-width=".22"/>
<g fill="none" stroke="#000" stroke-width=".25">
<path d="M41.3 35.5l20.9 38M83.4 30.3l5.1 32.5M65.6 79.9l21 38.2M89.6 70.2l5.3 33.5M124.7 92.9l-5.3 31.1M87.5 117.6l-1.9 1M95.5 107.5l4.1 19.1M95.9 103.5l-2.1 .3M88.5 122l8.6 21.8M101.2 134.3l8.3 38.9M118 132.2l-6.8 40.5M12.1 156.3l26.7 5.7"/>
<path d="M99.8 150.6l8.7 21.9M45.5 163.5l27.8 5.9M73.5 168.4l-.5 2.1M77.6 170.3l11.1 2.4M95.4 174.1l10.5 2.3"/>
</g>
<path d="M112.5 23v51.7M117.3 23.9v50.8M122.1 20.3v54.4M126.9 24.9v49.8M6.4 51.3h9v40.3h-9zM10.6 51.3v40.2M123.7 92.3l1.7-1v2.1zM114.5 174.8v6.6M117.6 174.8v6.6M17.6 186.8h24.6M114.5 182.7v6.6M120.8 182.5v7" fill="none" stroke="#000" stroke-width=".15"/>
<path d="M6.4 15.9h123.8v177.8h-123.8zM106.3 15.9v62.7h23.9" fill="none" stroke="#000" stroke-width=".32"/>
<g fill="#fff">
<path d="M1.8 83.2h2.7z" fill-rule="evenodd"/>
<path d="M1.8 83.2h2.7v42h-2.7z" fill-rule="evenodd"/>
<path d="M132.1 125.2h2.7z" fill-rule="evenodd"/>
<path d="M132.3 83.2h2.5v42h-2.5z" fill-rule="evenodd"/>
</g>
<g font-size="3.1">
<text x="6.4" y="14.7">RAZRR FIVE ARRIVAL</text>
<text x="6.4" y="198.3">RAZRR FIVE ARRIVAL</text>
</g>
<g font-size="2.5">
<text x="6.4" y="9.7">(STUBL.RAZRR5)</text>
<text x="44.7" y="14.4">(RNAV) Transition Routes</text>
<text x="2.3" y="83.2" transform="rotate(90 2.3 83.2)">SW-2, 13 JUL 2023 to 10 AUG 2023</text>
<text x="134.3" y="125.2" transform="rotate(-90 134.3 125.2)">SW-2, 13 JUL 2023 to 10 AUG 2023</text>
<text x="59.1" y="198">Transition Routes</text>
<text x="6.4" y="202.5">(STUBL.RAZRR5)</text>
</g>
<g font-size="2.4">
<text x="122.5" y="11.1">(SJC)</text>
<text x="122.5" y="201">(SJC)</text>
</g>
<g font-size="2.3">
<text x="90.1" y="66.1" transform="rotate(-99 90.1 66.1)">1 °</text>
<text x="90.4" y="67.8" transform="rotate(-99 90.4 67.8)">5</text>
<text x="90.7" y="69.5" transform="rotate(-99 90.7 69.5)">2</text>
<text x="64.7" y="75.9" transform="rotate(-119 64.7 75.9)">2 °</text>
<text x="65.5" y="77.4" transform="rotate(-119 65.5 77.4)">3</text>
<text x="85.4" y="73.5">*</text>
<text x="111.9" y="74.9" transform="rotate(-90 111.9 74.9)">FAANG TRANSITION (FAANG.RAZRR5)</text>
<text x="116.7" y="74.9" transform="rotate(-90 116.7 74.9)">KNGRY TRANSITION (KNGRY.RAZRR5)</text>
<text x="121.5" y="74.9" transform="rotate(-90 121.5 74.9)">MDOWS TRANSITION (MDOWS.RAZRR5)</text>
<text x="126.3" y="74.9" transform="rotate(-90 126.3 74.9)">RUSME TRANSITION (RUSME.RAZRR5)</text>
<text x="66.3" y="79" transform="rotate(-119 66.3 79)">2</text>
<text x="62.3" y="84.5">*</text>
<text x="101.5" y="130" transform="rotate(-102 101.5 130)">7 °</text>
<text x="101.8" y="131.7" transform="rotate(-102 101.8 131.7)">4</text>
<text x="119.4" y="131.1" transform="rotate(-80 119.4 131.1)">2</text>
<text x="119.6" y="129.4" transform="rotate(-80 119.6 129.4)">6</text>
<text x="119.9" y="127.7" transform="rotate(-80 119.9 127.7)">9 °</text>
<text x="102.2" y="133.4" transform="rotate(-102 102.2 133.4)">2</text>
<text x="113.9" y="133.8">*</text>
<text x="97.4" y="138">*</text>
<text x="99.4" y="146.5" transform="rotate(-112 99.4 146.5)">1 °</text>
<text x="100" y="148.1" transform="rotate(-112 100 148.1)">4</text>
<text x="100.6" y="149.7" transform="rotate(-112 100.6 149.7)">2</text>
<text x="97" y="154.5">*</text>
<text x="42.1" y="161.6" transform="rotate(-168 42.1 161.6)">1 °</text>
<text x="43.8" y="162" transform="rotate(-168 43.8 162)">8</text>
<text x="128.6" y="158.3" transform="rotate(-90 128.6 158.3)">(CONTINUED ON FOLLOWING PAGE)</text>
<text x="45.5" y="162.3" transform="rotate(-168 45.5 162.3)">1</text>
<text x="44.9" y="168.8">*</text>
<text x="92.1" y="172.3" transform="rotate(-168 92.1 172.3)">1 °</text>
<text x="93.8" y="172.7" transform="rotate(-168 93.8 172.7)">8</text>
<text x="95.5" y="173.1" transform="rotate(-168 95.5 173.1)">1</text>
<text x="95.3" y="179.2">*</text>
</g>
<g font-size="2">
<text x="78.7" y="10.9">NORMAN Y MINETA SAN JOSE INTL</text>
<text x="43.9" y="33.3" transform="rotate(-90 43.9 33.3)">KNGRY</text>
<text x="88.4" y="32.5" transform="rotate(-90 88.4 32.5)">RUSME</text>
<text x="83.8" y="65.8" transform="rotate(-99 83.8 65.8)">0</text>
<text x="86.6" y="64.9" transform="rotate(-99 86.6 64.9)">0</text>
<text x="84" y="67.3" transform="rotate(-99 84 67.3)">1</text>
<text x="84.6" y="71.1" transform="rotate(-99 84.6 71.1)">FL2</text>
<text x="86.8" y="66.4" transform="rotate(-99 86.8 66.4)">0</text>
<text x="87.1" y="67.9" transform="rotate(-99 87.1 67.9)">0</text>
<text x="87.3" y="69.4" transform="rotate(-99 87.3 69.4)">6</text>
<text x="87.5" y="70.9" transform="rotate(-99 87.5 70.9)">1</text>
<text x="93.3" y="66.4" transform="rotate(-99 93.3 66.4)">1 )</text>
<text x="93.6" y="68.6" transform="rotate(-99 93.6 68.6)">(6</text>
<text x="58.8" y="77.9" transform="rotate(-119 58.8 77.9)">0</text>
<text x="61.1" y="76.2" transform="rotate(-119 61.1 76.2)">0</text>
<text x="61.9" y="77.6" transform="rotate(-119 61.9 77.6)">0</text>
<text x="67.6" y="74.9" transform="rotate(-119 67.6 74.9)">6 )</text>
<text x="68.7" y="77" transform="rotate(-119 68.7 77)">(7</text>
<text x="59.5" y="79.3" transform="rotate(-119 59.5 79.3)">4</text>
<text x="61.3" y="82.6" transform="rotate(-119 61.3 82.6)">FL2</text>
<text x="62.6" y="78.9" transform="rotate(-119 62.6 78.9)">8</text>
<text x="63.3" y="80.3" transform="rotate(-119 63.3 80.3)">5</text>
<text x="64.1" y="81.6" transform="rotate(-119 64.1 81.6)">1</text>
<text x="9.6" y="90.6" transform="rotate(-90 9.6 90.6)">RNAV 1 - DME/DME/IRU or GPS</text>
<text x="13.8" y="90.6" transform="rotate(-90 13.8 90.6)">RADAR required</text>
<text x="100.7" y="110.7" transform="rotate(-90 100.7 110.7)">CANDA</text>
<text x="114.1" y="124.8" transform="rotate(-80 114.1 124.8)">0</text>
<text x="117.3" y="125.6" transform="rotate(-80 117.3 125.6)">0</text>
<text x="33" y="131.1" transform="rotate(-90 33 131.1)">&quot;descend via&quot; clearance from Oakland Center.</text>
<text x="36.1" y="131.1" transform="rotate(-90 36.1 131.1)">Northern California TRACON will assign landing runway.</text>
<text x="84.2" y="126.2" transform="rotate(-90 84.2 126.2)">GYLET</text>
<text x="95.6" y="129.9" transform="rotate(-102 95.6 129.9)">0</text>
<text x="95.9" y="131.4" transform="rotate(-102 95.9 131.4)">0</text>
<text x="98.1" y="129.3" transform="rotate(-102 98.1 129.3)">0</text>
<text x="98.5" y="130.8" transform="rotate(-102 98.5 130.8)">0</text>
<text x="104.5" y="130.2" transform="rotate(-102 104.5 130.2)">7 )</text>
<text x="113.1" y="130.9" transform="rotate(-80 113.1 130.9)">1</text>
<text x="113.4" y="129.4" transform="rotate(-80 113.4 129.4)">6</text>
<text x="113.6" y="127.9" transform="rotate(-80 113.6 127.9)">0</text>
<text x="113.9" y="126.4" transform="rotate(-80 113.9 126.4)">0</text>
<text x="116.3" y="131.7" transform="rotate(-80 116.3 131.7)">1</text>
<text x="116.5" y="130.2" transform="rotate(-80 116.5 130.2)">5</text>
<text x="116.8" y="128.7" transform="rotate(-80 116.8 128.7)">5</text>
<text x="117" y="127.2" transform="rotate(-80 117 127.2)">0</text>
<text x="122.3" y="131.2" transform="rotate(-80 122.3 131.2)">(6</text>
<text x="122.7" y="128.9" transform="rotate(-80 122.7 128.9)">7 )</text>
<text x="96.2" y="132.9" transform="rotate(-102 96.2 132.9)">0</text>
<text x="96.5" y="134.4" transform="rotate(-102 96.5 134.4)">6</text>
<text x="96.9" y="135.9" transform="rotate(-102 96.9 135.9)">1</text>
<text x="98.8" y="132.3" transform="rotate(-102 98.8 132.3)">0</text>
<text x="99.1" y="133.8" transform="rotate(-102 99.1 133.8)">6</text>
<text x="99.4" y="135.3" transform="rotate(-102 99.4 135.3)">1</text>
<text x="105" y="132.5" transform="rotate(-102 105 132.5)">(5</text>
<text x="29.9" y="140.6" transform="rotate(-90 29.9 140.6)">NOTE: Expect to receive transition (east/west) and</text>
<text x="39.2" y="140.6" transform="rotate(-90 39.2 140.6)">NOTE: West transition indicates Rwys 30L/R.</text>
<text x="42.3" y="140.6" transform="rotate(-90 42.3 140.6)">NOTE: East transition indicates Rwys 12L/R.</text>
<text x="45.4" y="140.6" transform="rotate(-90 45.4 140.6)">NOTE: Expect west transition unless otherwise advised.</text>
<text x="93.1" y="147.6" transform="rotate(-112 93.1 147.6)">0</text>
<text x="93.7" y="149" transform="rotate(-112 93.7 149)">0</text>
<text x="96" y="146.2" transform="rotate(-112 96 146.2)">0</text>
<text x="96.5" y="147.6" transform="rotate(-112 96.5 147.6)">0</text>
<text x="97.1" y="149.1" transform="rotate(-112 97.1 149.1)">3</text>
<text x="102.3" y="146.2" transform="rotate(-112 102.3 146.2)">7 )</text>
<text x="103.1" y="148.3" transform="rotate(-112 103.1 148.3)">(4</text>
<text x="94.3" y="150.4" transform="rotate(-112 94.3 150.4)">0</text>
<text x="94.8" y="151.9" transform="rotate(-112 94.8 151.9)">6</text>
<text x="95.4" y="153.3" transform="rotate(-112 95.4 153.3)">1</text>
<text x="97.7" y="150.5" transform="rotate(-112 97.7 150.5)">4</text>
<text x="98.2" y="151.9" transform="rotate(-112 98.2 151.9)">1</text>
<text x="43.6" y="159" transform="rotate(-168 43.6 159)">0</text>
<text x="39.4" y="164.1" transform="rotate(-168 39.4 164.1)">0</text>
<text x="40.6" y="167.1" transform="rotate(-168 40.6 167.1)">0</text>
<text x="42.4" y="164.7" transform="rotate(-168 42.4 164.7)">7</text>
<text x="44.3" y="167.9" transform="rotate(-168 44.3 167.9)">FL2</text>
<text x="45.4" y="165.4" transform="rotate(-168 45.4 165.4)">1</text>
<text x="12.3" y="170.3" transform="rotate(-90 12.3 170.3)">MDOWS</text>
<text x="95.5" y="170.3" transform="rotate(-168 95.5 170.3)">(5</text>
<text x="89.2" y="178.1" transform="rotate(-168 89.2 178.1)">0</text>
<text x="91.2" y="175.4" transform="rotate(-168 91.2 175.4)">0</text>
<text x="92.2" y="178.7" transform="rotate(-168 92.2 178.7)">0</text>
<text x="92.7" y="175.7" transform="rotate(-168 92.7 175.7)">5</text>
<text x="93.8" y="179" transform="rotate(-168 93.8 179)">6</text>
<text x="94.2" y="176" transform="rotate(-168 94.2 176)">2</text>
<text x="95.3" y="179.4" transform="rotate(-168 95.3 179.4)">1</text>
<text x="95.7" y="176.4" transform="rotate(-168 95.7 176.4)">1</text>
<text x="77" y="181.1" transform="rotate(-90 77 181.1)">STSHH</text>
<text x="113.6" y="185.6" transform="rotate(-90 113.6 185.6)">STUBL</text>
<text x="117.1" y="181.3" transform="rotate(-90 117.1 181.3)">280K</text>
<text x="117.1" y="189.5" transform="rotate(-90 117.1 189.5)">FL270</text>
<text x="120.1" y="189.5" transform="rotate(-90 120.1 189.5)">FL240</text>
<text x="78.7" y="200.8">NORMAN Y MINETA SAN JOSE INTL</text>
</g>
<g font-size="1.7">
<text x="30.6" y="9.4">22195</text>
<text x="62" y="10">AL-693 (FAA)</text>
<text x="107.1" y="14.9">SAN JOSE, CALIFORNIA</text>
<text x="11.6" y="23.4" transform="rotate(-90 11.6 23.4)">327.0</text>
<text x="27.6" y="23.4" transform="rotate(-90 27.6 23.4)">257.6</text>
<text x="32.9" y="23.8" transform="rotate(-90 32.9 23.8)">121.7</text>
<text x="16.9" y="25.9" transform="rotate(-90 16.9 25.9)">317.775</text>
<text x="19.6" y="24.4" transform="rotate(-90 19.6 24.4)">D-ATIS</text>
<text x="22.3" y="24.9" transform="rotate(-90 22.3 24.9)">126.95</text>
<text x="30.3" y="28.5" transform="rotate(-90 30.3 28.5)">GND CON</text>
<text x="11.6" y="31.8" transform="rotate(-90 11.6 31.8)">121.25</text>
<text x="16.9" y="35.5" transform="rotate(-90 16.9 35.5)">126.475</text>
<text x="27.6" y="30.5" transform="rotate(-90 27.6 30.5)">124.0</text>
<text x="104.3" y="33.8" transform="rotate(-90 104.3 33.8)">Chart not to scale.</text>
<text x="9" y="36.4" transform="rotate(-90 9 36.4)">OAKLAND CENTER</text>
<text x="14.3" y="36.3" transform="rotate(-90 14.3 36.3)">NORCAL APP CON</text>
<text x="24.9" y="36.2" transform="rotate(-90 24.9 36.2)">SAN JOSE TOWER</text>
<text x="104.3" y="41.9" transform="rotate(-90 104.3 41.9)">NOTE:</text>
<text x="125.6" y="189.6" transform="rotate(-90 125.6 189.6)">See following page</text>
<text x="128.3" y="189.6" transform="rotate(-90 128.3 189.6)">for Arrival Routes</text>
<text x="107.1" y="196.8">SAN JOSE, CALIFORNIA</text>
<text x="30.6" y="202.2">14JUL22</text>
</g>
</svg>
